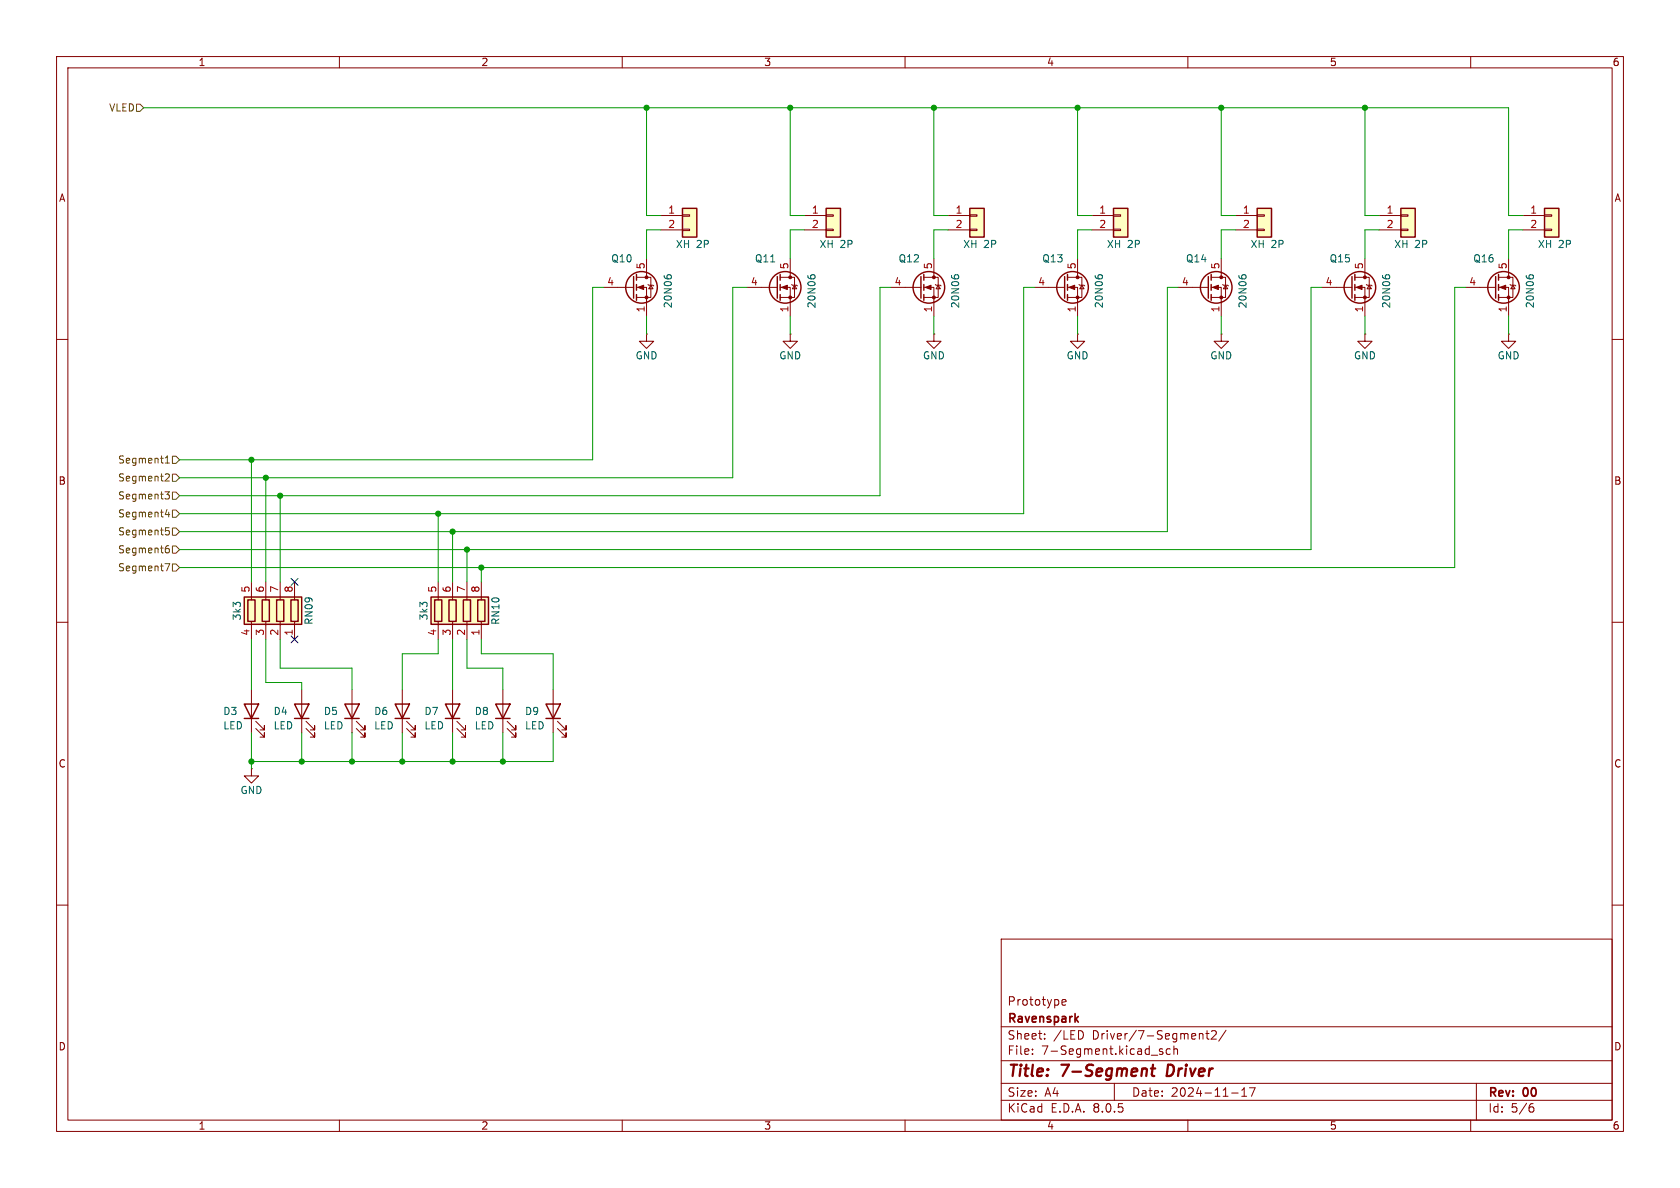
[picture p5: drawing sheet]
<svg xmlns="http://www.w3.org/2000/svg" width="297mm" height="210mm" viewBox="0 0 297 210" stroke-linecap="round" stroke-linejoin="round" font-family="sans-serif">
<g fill="none" stroke="#840000" stroke-width=".18">
<path d="M10 10h277v190h-277zM12 12h273v186h-273zM60 10v2M110 10v2M160 10v2M210 10v2M260 10v2M10 60h2M233.7 50.8h5.3M239.5 50.8h1.8v5.1M239.5 49h2.6v3.6h-2.6M241.3 45.7v3.3"/>
<path d="M241.6 50.3l.1 .1h.7l.2 .1M242.1 50.4l.3 .7h-.7zM266.7 59.1v1.2h1.3l-1.3 1.3-1.3-1.3h1.3M266.7 59.1h.1M285 60h2M10 110h2M285 110h2M62.2 121.9v7.6M63 128.8l1.5 1.5v-.8v.8h-.7M63 127.5l1.5 1.5v-.7v.7h-.7M10 160h2M285 160h2"/>
<path d="M177 166h108v32h-108zM187.7 177.2l.8-.1-.1-.3-.4-.1-.3 .2 .1 .7h.6M60 198v2M110 198v2M160 198v2M177 194.5h108M177 191.5h108M177 187.5h108M177 181.5h108M182.5 186.3v.1M182.5 185.5v.1M184.7 183.6v.1"/>
<path d="M184.7 182.8v.1M191.5 182.6v.7M197 191.5v3M205.5 185.5l-.3-.1-.2 .2v.2l.5 .2v.3h-.5M206.9 185.5l-.4-.1-.3 .3v.4l.1 .2h.6M207.5 185.5l.2-.1 .4 .1 .1 .9M207.5 184.9v1.5M210 198v2M212 182.8l.2-.1 .4 .1 .1 .9M213.2 182.7h.5M213.4 182.2v1.3l.3 .2M214.2 182.3l.5-.1 .3 .1v.3l-.9 1.1h.9"/>
<path d="M216.7 182.1l-1.2 2M217.7 193.2h1.2M219.5 193.8h.9M219.5 192.7l.5-.4v1.5M220.9 192.3h1l-.7 1.5M260 198v2M261 191.5v6.5M270.6 195.7h.3l.3 .3-.1 .5-.5 .1M271 195.1l-.4 .1"/>
</g>
<path d="M203.5 188.9h.7M203.8 188.2l-.2 1.7 .1 .2 .4 .1M206.5 188.2l-.2 2h.4" fill="none" stroke="#840000" stroke-width=".4"/>
<path d="M190.6 179.7l-.5 .6M190.2 180.1l.4 .6" fill="none" stroke="#840000" stroke-width=".3"/>
<g fill="none" stroke="#840000" stroke-width=".25">
<path d="M239 48.9v3.8M239.5 48.5v1M239.5 50.3v1M239.5 52.1v1M61 124.5h2.5l-1.3 2.5zM61 127h2.5"/>
<circle cx="240.4" cy="50.8" r="2.79"/>
</g>
<g fill="#840000" stroke="#840000" stroke-width=".18">
<path d="M239.8 50.8l1-.4v.8z"/>
<circle cx="241.3" cy="52.6" r=".25"/>
<circle cx="241.3" cy="49" r=".25"/>
</g>
<path d="M244.4 48.7v.2M244.9 49.1l.1-.4 .1-.1h.5l.1 .5" fill="none" stroke="#006464" stroke-width=".18"/>
<path d="M171.4 36.8h2.6v5.1h-2.6z" fill="#ffffc2"/>
<g fill="none" stroke="#840000" stroke-width=".18">
<path d="M167.6 38.1h3.8M171.4 38h1.3v.2h-1.3zM114.3 59.1v1.2h1.3l-1.3 1.3-1.3-1.3h1.3M114.3 59.1h.1M157.5 50.8h5.3M163.3 50.8h1.8v5.1M163.3 49h2.6v3.6h-2.6M165.1 59.1v1.2h1.3l-1.3 1.3-1.3-1.3h1.3M165.1 59.1h.1M165.1 45.7v3.3M165.4 50.3l.1 .1h.7l.2 .1M165.9 50.4l.3 .7h-.7z"/>
<path d="M167.6 40.6h3.8M171.4 40.5h1.3v.3h-1.3z"/>
</g>
<g fill="none" stroke="#840000" stroke-width=".25">
<path d="M171.4 36.8h2.6v5.1h-2.6zM162.8 48.9v3.8M163.3 48.5v1M163.3 50.3v1M163.3 52.1v1"/>
<circle cx="164.2" cy="50.8" r="2.79"/>
</g>
<g fill="#840000" stroke="#840000" stroke-width=".18">
<path d="M163.6 50.8l1-.4v.8z"/>
<circle cx="165.1" cy="52.6" r=".25"/>
<circle cx="165.1" cy="49" r=".25"/>
</g>
<path d="M168.2 48.7v.2M168.7 49.1l.1-.4 .1-.1h.5l.1 .5" fill="none" stroke="#006464" stroke-width=".18"/>
<path d="M146 36.8h2.6v5.1h-2.6z" fill="#ffffc2"/>
<path d="M142.2 38.1h3.8M146 38h1.3v.2h-1.3zM142.2 40.6h3.8M146 40.5h1.3v.3h-1.3zM71.1 121.9v7.6M71.9 128.8l1.5 1.5v-.8v.8h-.8M71.9 127.5l1.5 1.5v-.7v.7h-.8" fill="none" stroke="#840000" stroke-width=".18"/>
<path d="M146 36.8h2.6v5.1h-2.6zM69.8 124.5h2.6l-1.3 2.5zM69.8 127h2.6" fill="none" stroke="#840000" stroke-width=".25"/>
<path d="M120.6 36.8h2.6v5.1h-2.6z" fill="#ffffc2"/>
<g fill="none" stroke="#840000" stroke-width=".18">
<path d="M116.8 38.1h3.8M120.6 38h1.3v.2h-1.3zM106.7 50.8h5.3M112.5 50.8h1.8v5.1M112.5 49h2.6v3.6h-2.6M114.3 45.7v3.3M114.6 50.3l.1 .1h.7l.2 .1M115.1 50.4l.3 .7h-.7zM116.8 40.6h3.8M120.6 40.5h1.3v.3h-1.3zM132.1 50.8h5.3M137.9 50.8h1.8v5.1"/>
<path d="M137.9 49h2.6v3.6h-2.6M139.7 59.1v1.2h1.3l-1.3 1.3-1.3-1.3h1.3M139.7 59.1h.1M139.7 45.7v3.3M140 50.3l.1 .1h.7l.2 .1M140.5 50.4l.3 .7h-.7zM44.4 135.9v1.3h1.3l-1.3 1.2-1.2-1.2h1.2M44.4 135.9h.1M44.4 121.9v7.6M45.2 128.8l1.5 1.5v-.8v.8h-.7M45.2 127.5l1.5 1.5v-.7v.7h-.7M80 121.9v7.6"/>
<path d="M80.8 128.8l1.5 1.5v-.8v.8h-.8M80.8 127.5l1.5 1.5v-.7v.7h-.8M88.9 121.9v7.6M89.7 128.8l1.5 1.5v-.8v.8h-.8M89.7 127.5l1.5 1.5v-.7v.7h-.8M97.8 121.9v7.6M98.6 128.8l1.5 1.5v-.8v.8h-.8M98.6 127.5l1.5 1.5v-.7v.7h-.8"/>
</g>
<g fill="none" stroke="#840000" stroke-width=".25">
<path d="M120.6 36.8h2.6v5.1h-2.6zM112 48.9v3.8M112.5 48.5v1M112.5 50.3v1M112.5 52.1v1M137.4 48.9v3.8M137.9 48.5v1M137.9 50.3v1M137.9 52.1v1M43.2 124.5h2.5l-1.3 2.5zM43.2 127h2.5M78.7 124.5h2.6l-1.3 2.5z"/>
<path d="M78.7 127h2.6M87.6 124.5h2.6l-1.3 2.5zM87.6 127h2.6M96.5 124.5h2.6l-1.3 2.5zM96.5 127h2.6"/>
<circle cx="113.4" cy="50.8" r="2.79"/>
<circle cx="138.8" cy="50.8" r="2.79"/>
</g>
<g fill="#840000" stroke="#840000" stroke-width=".18">
<path d="M138.2 50.8l1-.4v.8z"/>
<path d="M112.8 50.8l1-.4v.8z"/>
<circle cx="139.7" cy="52.6" r=".25"/>
<circle cx="139.7" cy="49" r=".25"/>
<circle cx="114.3" cy="52.6" r=".25"/>
<circle cx="114.3" cy="49" r=".25"/>
</g>
<path d="M117.4 48.7v.2M117.9 49.1l.1-.4 .1-.1h.5l.1 .5M142.8 48.7v.2M143.3 49.1l.1-.4 .1-.1h.5l.1 .5" fill="none" stroke="#006464" stroke-width=".18"/>
<path d="M222.2 36.8h2.6v5.1h-2.6z" fill="#ffffc2"/>
<path d="M218.4 38.1h3.8M222.2 38h1.3v.2h-1.3zM218.4 40.6h3.8M222.2 40.5h1.3v.3h-1.3z" fill="none" stroke="#840000" stroke-width=".18"/>
<path d="M222.2 36.8h2.6v5.1h-2.6z" fill="none" stroke="#840000" stroke-width=".25"/>
<path d="M76.2 105.5h10.2v4.9h-10.2z" fill="#ffffc2"/>
<g fill="none" stroke="#840000" stroke-width=".25">
<path d="M188.2 48.9v3.8M188.7 48.5v1M188.7 50.3v1M188.7 52.1v1M264.4 48.9v3.8M264.9 48.5v1M264.9 50.3v1M264.9 52.1v1M76.2 105.5h10.2v4.9h-10.2zM76.8 106h1.3v3.9h-1.3zM79.4 106h1.2v3.9h-1.2zM81.9 106h1.3v3.9h-1.3z"/>
<path d="M84.5 106h1.2v3.9h-1.2z"/>
<circle cx="189.6" cy="50.8" r="2.79"/>
<circle cx="265.8" cy="50.8" r="2.79"/>
</g>
<g fill="none" stroke="#840000" stroke-width=".18">
<path d="M182.9 50.8h5.3M188.7 50.8h1.8v5.1M188.7 49h2.6v3.6h-2.6M190.5 45.7v3.3M190.8 50.3l.1 .1h.7l.2 .1M191.3 50.4l.3 .7h-.7zM241.3 59.1v1.2h1.3l-1.3 1.3-1.3-1.3h1.3M241.3 59.1h.1M259.1 50.8h5.3M264.9 50.8h1.8v5.1M264.9 49h2.6v3.6h-2.6M266.7 45.7v3.3"/>
<path d="M267 50.3l.1 .1h.7l.2 .1M267.5 50.4l.3 .7h-.7zM77.5 102.9v3.1M77.5 109.9v3.1M80 102.9v3.1M80 109.9v3.1M82.5 102.9v3.1M82.5 109.9v3.1M85.1 102.9v3.1M85.1 109.9v3.1"/>
</g>
<g fill="#840000" stroke="#840000" stroke-width=".18">
<path d="M265.2 50.8l1-.4v.8z"/>
<path d="M189 50.8l1-.4v.8z"/>
<circle cx="266.7" cy="52.6" r=".25"/>
<circle cx="266.7" cy="49" r=".25"/>
<circle cx="190.5" cy="52.6" r=".25"/>
<circle cx="190.5" cy="49" r=".25"/>
</g>
<path d="M193.6 48.7v.2M194.1 49.1l.1-.4 .1-.1h.5l.1 .5M269.8 48.7v.2M270.3 49.1l.1-.4 .1-.1h.5l.1 .5" fill="none" stroke="#006464" stroke-width=".18"/>
<path d="M196.8 36.8h2.6v5.1h-2.6z" fill="#ffffc2"/>
<g fill="none" stroke="#840000" stroke-width=".18">
<path d="M193 38.1h3.8M196.8 38h1.3v.2h-1.3zM190.5 59.1v1.2h1.3l-1.3 1.3-1.3-1.3h1.3M190.5 59.1h.1M193 40.6h3.8M196.8 40.5h1.3v.3h-1.3zM208.3 50.8h5.3M214.1 50.8h1.8v5.1M214.1 49h2.6v3.6h-2.6M215.9 59.1v1.2h1.3l-1.3 1.3-1.3-1.3h1.3M215.9 59.1h.1M215.9 45.7v3.3"/>
<path d="M216.2 50.3l.1 .1h.7l.2 .1M216.7 50.4l.3 .7h-.7z"/>
</g>
<g fill="none" stroke="#840000" stroke-width=".25">
<path d="M196.8 36.8h2.6v5.1h-2.6zM213.6 48.9v3.8M214.1 48.5v1M214.1 50.3v1M214.1 52.1v1"/>
<circle cx="215" cy="50.8" r="2.79"/>
</g>
<g fill="#840000" stroke="#840000" stroke-width=".18">
<path d="M214.4 50.8l1-.4v.8z"/>
<circle cx="215.9" cy="52.6" r=".25"/>
<circle cx="215.9" cy="49" r=".25"/>
</g>
<path d="M219 48.7v.2M219.5 49.1l.1-.4 .1-.1h.5l.1 .5" fill="none" stroke="#006464" stroke-width=".18"/>
<path d="M247.6 36.8h2.6v5.1h-2.6z" fill="#ffffc2"/>
<path d="M243.8 38.1h3.8M247.6 38h1.3v.2h-1.3zM243.8 40.6h3.8M247.6 40.5h1.3v.3h-1.3z" fill="none" stroke="#840000" stroke-width=".18"/>
<path d="M247.6 36.8h2.6v5.1h-2.6z" fill="none" stroke="#840000" stroke-width=".25"/>
<path d="M273 36.8h2.6v5.1h-2.6z" fill="#ffffc2"/>
<path d="M269.2 38.1h3.8M273 38h1.3v.2h-1.3zM269.2 40.6h3.8M273 40.5h1.3v.3h-1.3z" fill="none" stroke="#840000" stroke-width=".18"/>
<path d="M273 36.8h2.6v5.1h-2.6z" fill="none" stroke="#840000" stroke-width=".25"/>
<path d="M43.2 105.5h10.1v4.9h-10.1z" fill="#ffffc2"/>
<path d="M43.2 105.5h10.1v4.9h-10.1zM43.8 106h1.3v3.9h-1.3zM46.4 106h1.2v3.9h-1.2zM48.9 106h1.3v3.9h-1.3zM51.4 106h1.3v3.9h-1.3zM52.1 124.5h2.5l-1.3 2.5zM52.1 127h2.5" fill="none" stroke="#840000" stroke-width=".25"/>
<path d="M44.4 102.9v3.1M44.4 109.9v3.1M47 102.9v3.1M47 109.9v3.1M49.5 102.9v3.1M49.5 109.9v3.1M52.1 102.9v3.1M52.1 109.9v3.1M53.3 121.9v7.6M54.1 128.8l1.5 1.5v-.8v.8h-.7M54.1 127.5l1.5 1.5v-.7v.7h-.7" fill="none" stroke="#840000" stroke-width=".18"/>
<g fill="none" stroke="#725600" stroke-width=".18">
<path d="M24.1 18.4h.7l.6 .7-.6 .6h-.7zM29.2 86.9h.7l-.4 .5 .4 .1v.5l-.2 .2h-.4M29.2 99.6h.8l-.5 1.3M29.2 81.9h.7M29.2 81l.4-.4v1.3M29.3 83.8h.4l.2 .3-.7 .9h.7M29.3 93.8h.4l.2 .2-.1 .5h-.5M29.3 93.3h.6M29.3 97l.4-.1 .2 .3-.1 .5h-.5M29.5 90.1l-.3 .9h.8M29.8 90.5v.9M29.8 96.5h-.3l-.2 .3"/>
<path d="M30.5 90.2h.6l.6 .6-.6 .6h-.6zM30.5 83.8h.6l.6 .7-.6 .6h-.6zM30.5 80.6h.6l.6 .7-.6 .6h-.6zM30.5 96.5h.6l.6 .7-.6 .6h-.6zM30.5 93.3h.6l.6 .7-.6 .6h-.6zM30.5 99.7h.6l.6 .6-.6 .7h-.6zM30.5 87h.6l.6 .6-.6 .7h-.6z"/>
</g>
<g fill="none" stroke="#009600" stroke-width=".18">
<path d="M25.4 19.1h241.3v19h2.5M114.3 19.1v19h2.5M139.7 19.1v19h2.5M165.1 19.1v19h2.5M190.5 19.1v19h2.5M215.9 19.1v19h2.5M241.3 19.1v19h2.5M106.7 50.8h-1.9v30.5h-73.1M114.3 55.9v3.2M116.8 40.6h-2.5v5.1M132.1 50.8h-2.6v33.7h-97.8M139.7 55.9v3.2"/>
<path d="M142.2 40.6h-2.5v5.1M157.5 50.8h-1.9v36.8h-123.9M165.1 55.9v3.2M167.6 40.6h-2.5v5.1M182.9 50.8h-1.9v40h-149.3M190.5 55.9v3.2M193 40.6h-2.5v5.1M208.3 50.8h-1.9v43.2h-174.7M215.9 55.9v3.2M218.4 40.6h-2.5v5.1M233.7 50.8h-1.9v46.4h-200.1M241.3 55.9v3.2"/>
<path d="M243.8 40.6h-2.5v5.1M259.1 50.8h-1.9v49.5h-225.5M266.7 55.9v3.2M269.2 40.6h-2.5v5.1M44.4 81.3v21.6M47 84.5v18.4M49.5 87.6v15.3M77.5 90.8v12.1M80 94v8.9M82.5 97.2v5.7M44.4 113v8.9M47 113v7.7h6.3v1.2"/>
<path d="M49.5 113v5.1h12.7v3.8M77.5 113v2.6h-6.4v6.3M80 113v8.9M82.5 113v5.1h6.4v3.8M85.1 113v2.6h12.7v6.3M85.1 100.3v2.6M44.4 129.5v6.4M53.3 129.5v5.1M62.2 129.5v5.1M71.1 129.5v5.1M80 129.5v5.1M88.9 129.5v5.1"/>
<path d="M97.8 129.5v5.1h-53.4"/>
</g>
<path d="M51.5 102.3l1.2 1.2M51.5 112.4l1.2 1.2M52.7 102.3l-1.2 1.2M52.7 112.4l-1.2 1.2" fill="none" stroke="#000084" stroke-width=".18"/>
<g fill="#009600" stroke="#009600" stroke-width=".18">
<circle cx="47" cy="84.5" r=".46"/>
<circle cx="44.4" cy="81.3" r=".46"/>
<circle cx="49.5" cy="87.6" r=".46"/>
<circle cx="165.1" cy="19.1" r=".46"/>
<circle cx="139.7" cy="19.1" r=".46"/>
<circle cx="82.5" cy="97.2" r=".46"/>
<circle cx="85.1" cy="100.3" r=".46"/>
<circle cx="80" cy="94" r=".46"/>
<circle cx="77.5" cy="90.8" r=".46"/>
<circle cx="114.3" cy="19.1" r=".46"/>
<circle cx="241.3" cy="19.1" r=".46"/>
<circle cx="190.5" cy="19.1" r=".46"/>
<circle cx="215.9" cy="19.1" r=".46"/>
<circle cx="53.3" cy="134.6" r=".46"/>
<circle cx="62.2" cy="134.6" r=".46"/>
<circle cx="71.1" cy="134.6" r=".46"/>
<circle cx="44.4" cy="134.6" r=".46"/>
<circle cx="80" cy="134.6" r=".46"/>
<circle cx="88.9" cy="134.6" r=".46"/>
</g>
<g font-size="2.8" fill="#840000">
<text x="178" y="190.9">Title:</text>
<text x="187.7" y="190.9">7-Segment</text>
<text x="207.1" y="190.9">Driver</text>
</g>
<g font-size="2.1" fill="#840000">
<text x="178" y="178">Prototype</text>
<text x="178" y="184">Sheet:</text>
<text x="178" y="181.2">Ravenspark</text>
<text x="186.2" y="184">/LED</text>
<text x="193.2" y="184">Driver/7-Segment2/</text>
<text x="178" y="186.7">File:</text>
<text x="184.1" y="186.7">7-Segment.kicad_sch</text>
<text x="178" y="196.9">KiCad</text>
<text x="178" y="194.1">Size:</text>
<text x="184.7" y="194.1">A4</text>
<text x="185.7" y="196.9">E.D.A.</text>
<text x="193.3" y="196.9">8.0.5</text>
<text x="200" y="194.1">Date:</text>
<text x="207" y="194.1">2024-11-17</text>
<text x="263" y="194.3">Rev:</text>
<text x="263" y="196.9">Id:</text>
<text x="267.1" y="196.9">5/6</text>
<text x="269.4" y="194.3">00</text>
</g>
<g font-size="1.8" fill="#840000">
<text x="35" y="11.9">1</text>
<text x="85" y="11.9">2</text>
<text x="135" y="11.9">3</text>
<text x="185" y="11.9">4</text>
<text x="235" y="11.9">5</text>
<text x="285" y="11.9">6</text>
<text x="10.3" y="35.9">A</text>
<text x="285.3" y="35.9">A</text>
<text x="10.3" y="85.9">B</text>
<text x="285.3" y="85.9">B</text>
<text x="10.3" y="135.9">C</text>
<text x="285.3" y="135.9">C</text>
<text x="10.3" y="185.9">D</text>
<text x="285.3" y="185.9">D</text>
<text x="35" y="199.9">1</text>
<text x="85" y="199.9">2</text>
<text x="135" y="199.9">3</text>
<text x="185" y="199.9">4</text>
<text x="235" y="199.9">5</text>
<text x="285" y="199.9">6</text>
</g>
<g font-size="1.8" fill="#725600">
<text x="19.2" y="19.9">VLED</text>
<text x="20.8" y="82.1">Segment1</text>
<text x="20.8" y="85.3">Segment2</text>
<text x="20.8" y="88.5">Segment3</text>
<text x="20.8" y="91.7">Segment4</text>
<text x="20.8" y="94.8">Segment5</text>
<text x="20.8" y="98">Segment6</text>
<text x="20.8" y="101.2">Segment7</text>
</g>
<g font-size="1.8" fill="#a90000">
<text x="118" y="37.8">1</text>
<text x="118" y="40.4">2</text>
<text x="143.4" y="37.8">1</text>
<text x="143.4" y="40.4">2</text>
<text x="168.8" y="37.8">1</text>
<text x="168.8" y="40.4">2</text>
<text x="194.2" y="37.8">1</text>
<text x="194.2" y="40.4">2</text>
<text x="219.6" y="37.8">1</text>
<text x="219.6" y="40.4">2</text>
<text x="245" y="37.8">1</text>
<text x="245" y="40.4">2</text>
<text x="270.4" y="37.8">1</text>
<text x="270.4" y="40.4">2</text>
<text x="114" y="47.7" transform="rotate(-90 114 47.7)">5</text>
<text x="139.4" y="47.7" transform="rotate(-90 139.4 47.7)">5</text>
<text x="164.8" y="47.7" transform="rotate(-90 164.8 47.7)">5</text>
<text x="190.2" y="47.7" transform="rotate(-90 190.2 47.7)">5</text>
<text x="215.6" y="47.7" transform="rotate(-90 215.6 47.7)">5</text>
<text x="241" y="47.7" transform="rotate(-90 241 47.7)">5</text>
<text x="266.4" y="47.7" transform="rotate(-90 266.4 47.7)">5</text>
<text x="107.2" y="50.5">4</text>
<text x="132.6" y="50.5">4</text>
<text x="158" y="50.5">4</text>
<text x="183.4" y="50.5">4</text>
<text x="208.8" y="50.5">4</text>
<text x="234.2" y="50.5">4</text>
<text x="259.6" y="50.5">4</text>
<text x="114" y="55.3" transform="rotate(-90 114 55.3)">1</text>
<text x="139.4" y="55.3" transform="rotate(-90 139.4 55.3)">1</text>
<text x="164.8" y="55.3" transform="rotate(-90 164.8 55.3)">1</text>
<text x="190.2" y="55.3" transform="rotate(-90 190.2 55.3)">1</text>
<text x="215.6" y="55.3" transform="rotate(-90 215.6 55.3)">1</text>
<text x="241" y="55.3" transform="rotate(-90 241 55.3)">1</text>
<text x="266.4" y="55.3" transform="rotate(-90 266.4 55.3)">1</text>
<text x="44.2" y="104.8" transform="rotate(-90 44.2 104.8)">5</text>
<text x="46.7" y="104.8" transform="rotate(-90 46.7 104.8)">6</text>
<text x="49.3" y="104.8" transform="rotate(-90 49.3 104.8)">7</text>
<text x="51.8" y="104.8" transform="rotate(-90 51.8 104.8)">8</text>
<text x="77.2" y="104.8" transform="rotate(-90 77.2 104.8)">5</text>
<text x="79.8" y="104.8" transform="rotate(-90 79.8 104.8)">6</text>
<text x="82.3" y="104.8" transform="rotate(-90 82.3 104.8)">7</text>
<text x="84.8" y="104.8" transform="rotate(-90 84.8 104.8)">8</text>
<text x="44.2" y="112.5" transform="rotate(-90 44.2 112.5)">4</text>
<text x="46.7" y="112.5" transform="rotate(-90 46.7 112.5)">3</text>
<text x="49.3" y="112.5" transform="rotate(-90 49.3 112.5)">2</text>
<text x="51.8" y="112.5" transform="rotate(-90 51.8 112.5)">1</text>
<text x="77.2" y="112.5" transform="rotate(-90 77.2 112.5)">4</text>
<text x="79.8" y="112.5" transform="rotate(-90 79.8 112.5)">3</text>
<text x="82.3" y="112.5" transform="rotate(-90 82.3 112.5)">2</text>
<text x="84.8" y="112.5" transform="rotate(-90 84.8 112.5)">1</text>
</g>
<g font-size="1.8" fill="#006464">
<text x="108" y="46.6">Q10</text>
<text x="119.4" y="44">XH</text>
<text x="123.1" y="44">2P</text>
<text x="133.4" y="46.6">Q11</text>
<text x="144.8" y="44">XH</text>
<text x="148.5" y="44">2P</text>
<text x="158.8" y="46.6">Q12</text>
<text x="170.2" y="44">XH</text>
<text x="173.9" y="44">2P</text>
<text x="184.2" y="46.6">Q13</text>
<text x="195.6" y="44">XH</text>
<text x="199.3" y="44">2P</text>
<text x="209.6" y="46.6">Q14</text>
<text x="221" y="44">XH</text>
<text x="224.7" y="44">2P</text>
<text x="235" y="46.6">Q15</text>
<text x="246.4" y="44">XH</text>
<text x="250.1" y="44">2P</text>
<text x="260.4" y="46.6">Q16</text>
<text x="271.8" y="44">XH</text>
<text x="275.5" y="44">2P</text>
<text x="119" y="54.6" transform="rotate(-90 119 54.6)">20N06</text>
<text x="144.4" y="54.6" transform="rotate(-90 144.4 54.6)">20N06</text>
<text x="169.8" y="54.6" transform="rotate(-90 169.8 54.6)">20N06</text>
<text x="195.2" y="54.6" transform="rotate(-90 195.2 54.6)">20N06</text>
<text x="220.6" y="54.6" transform="rotate(-90 220.6 54.6)">20N06</text>
<text x="246" y="54.6" transform="rotate(-90 246 54.6)">20N06</text>
<text x="271.4" y="54.6" transform="rotate(-90 271.4 54.6)">20N06</text>
<text x="112.3" y="63.7">GND</text>
<text x="137.7" y="63.7">GND</text>
<text x="163.1" y="63.7">GND</text>
<text x="188.5" y="63.7">GND</text>
<text x="213.9" y="63.7">GND</text>
<text x="239.3" y="63.7">GND</text>
<text x="264.7" y="63.7">GND</text>
<text x="42.8" y="109.8" transform="rotate(-90 42.8 109.8)">3k3</text>
<text x="55.5" y="110.6" transform="rotate(-90 55.5 110.6)">RN09</text>
<text x="75.8" y="109.8" transform="rotate(-90 75.8 109.8)">3k3</text>
<text x="88.5" y="110.6" transform="rotate(-90 88.5 110.6)">RN10</text>
<text x="39.4" y="126.6">D3</text>
<text x="39.4" y="129.1">LED</text>
<text x="48.3" y="126.6">D4</text>
<text x="48.3" y="129.1">LED</text>
<text x="57.2" y="126.6">D5</text>
<text x="57.2" y="129.1">LED</text>
<text x="66" y="126.6">D6</text>
<text x="66" y="129.1">LED</text>
<text x="74.9" y="126.6">D7</text>
<text x="74.9" y="129.1">LED</text>
<text x="83.8" y="126.6">D8</text>
<text x="83.8" y="129.1">LED</text>
<text x="92.7" y="126.6">D9</text>
<text x="92.7" y="129.1">LED</text>
<text x="42.4" y="140.6">GND</text>
</g>
</svg>
